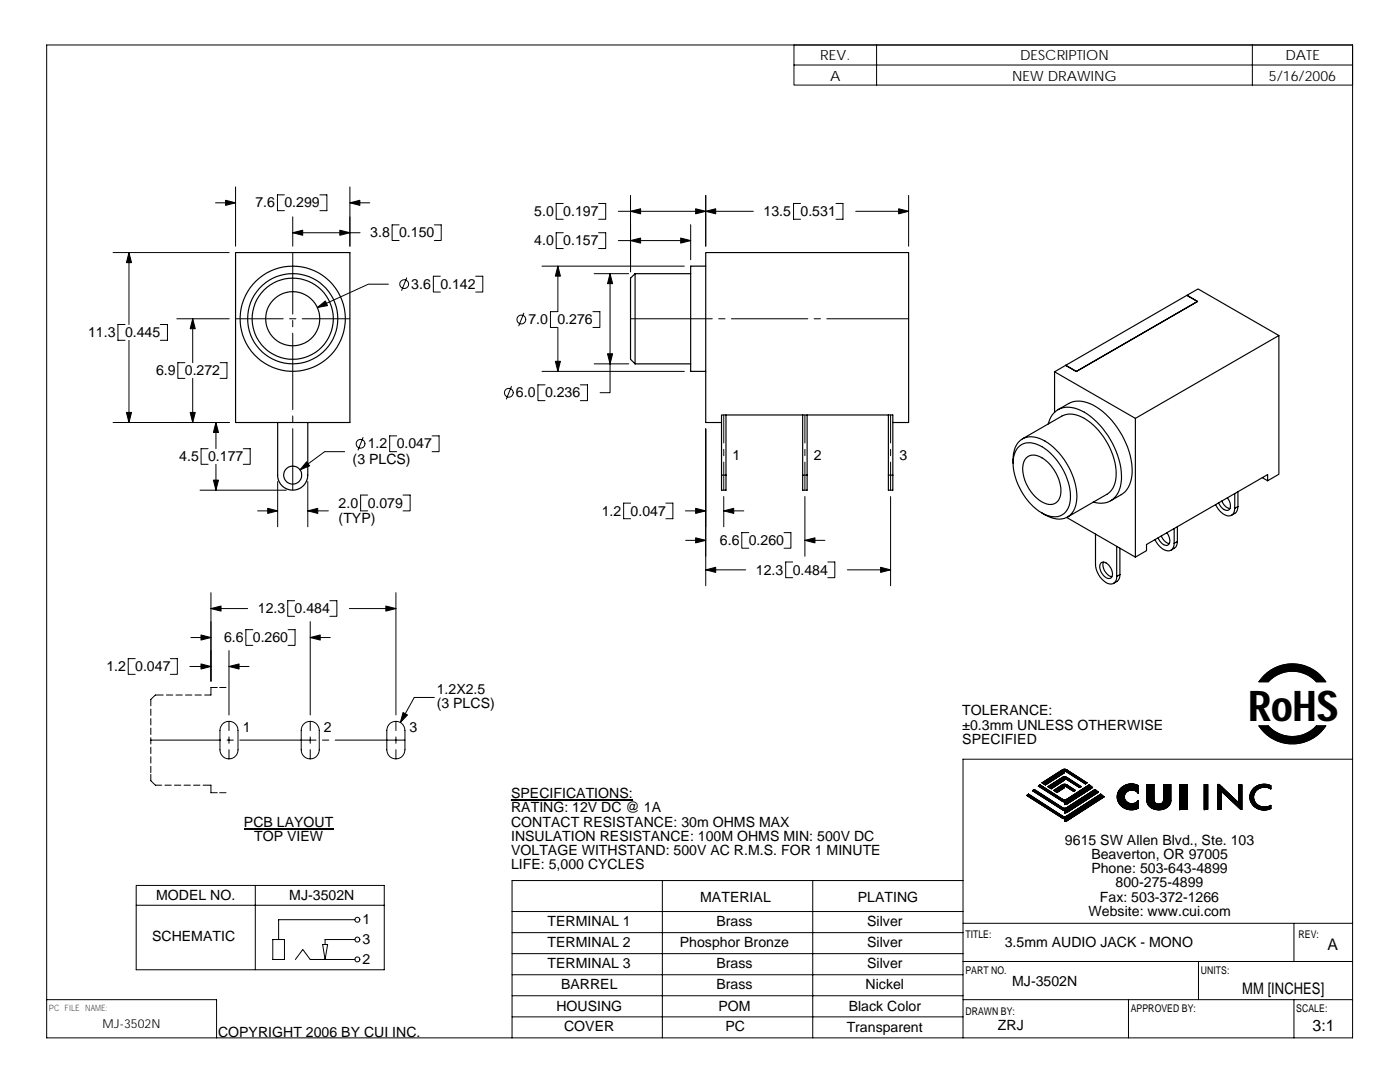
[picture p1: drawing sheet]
<svg xmlns="http://www.w3.org/2000/svg" width="279mm" height="216mm" viewBox="0 0 279 216" stroke-linecap="round" stroke-linejoin="round" font-family="sans-serif">
<g fill="none" stroke="#000" stroke-width=".2">
<path d="M9.3 9h260.6v198.1h-260.6zM158.5 9h111.4v8h-111.4zM158.5 13h111.4M174.9 9v8M249.9 9v8M47 37.3v11.8M56.8 38.9h-1.4v3.1h1.4M63.8 38.9h1.4v3.1h-1.4M69.8 37.3v11.8M125.8 39v15.2M140.8 39v10.1M181.3 39v10.1"/>
<path d="M22.6 50.4h23.1M25.7 50.4v14.3M43 40.5h4M58.4 43.3v5.8M58.4 50.4v12.3M58.4 46.4h13.5M69.8 40.5h4M77.5 56.7h-4l-10.2 4.7M79.7 44.9h-1.4v3.1h1.4M81.2 55.4l-1 2.6M86.7 44.9h1.4v3.1h-1.4M87.9 55.1h-1.4v3.2h1.4"/>
<path d="M94.9 55.1h1.5v3.2h-1.5M108.2 53.1h28.4M111.3 53.1v9.1M112.4 40.6h-1.4v3.2h1.4M112.4 46.4h-1.4v3.2h1.4M118.6 54.6h6.9M119.5 40.6h1.4v3.2h-1.4M119.5 46.4h1.4v3.2h-1.4M121.8 54.6v23.8h-2M123.4 42.2h26.9M123.4 48h14.4M137.8 44.8v7"/>
<path d="M159.8 40.6h-1.4v3.2h1.4M166.8 40.6h1.4v3.2h-1.4M170.8 42.2h10.5M25 64.7h-1.5v3.2h1.5M25.7 67.9v16.4M32 64.7h1.4v3.2h-1.4M35.3 63.6h10.4M36.9 72.4h-1.4v3.1h1.4M38.5 63.6v8.8M38.5 75.5v8.8M43.9 72.4h1.4v3.1h-1.4M47 63.6h9.5"/>
<path d="M57.8 63.6h1.3M58.4 63.9v1.3M58.4 66.5v15.2M60.3 63.6h9.5M102.1 77.1l-1.1 2.5M104.5 62.5l-1 2.5M108.2 74.1h28.4M108.8 76.8h-1.4v3.1h1.4M111.3 62.2h-1.4v3.1h1.4M111.3 65.3v8.8M115.8 76.8h1.4v3.1h-1.4M118.3 62.2h1.4v3.1h-1.4"/>
<path d="M118.6 72.6h6.9M125.8 63.6h16.4M143.4 63.6h1.3M146 63.6h15.2M162.5 63.6h1.2M165 63.6h16.3M22.6 84.3h23.1M39.9 97.8h17.2M41.5 89.5h-1.4v3.1h1.4M43.1 84.3v5.2M43.1 92.6v5.2M48.6 89.5h1.3v3.1h-1.3"/>
<path d="M55.4 96.1v9M58.4 83v1.3M58.4 85.5v12.3M61.4 96.1v9M68.8 90.1h-4l-4.9 3.6M72.5 87.3l-1 2.5M73.4 98.8h-1.4v3.1h1.4M79.2 87h-1.4v3.1h1.4M80.4 98.8h1.5v3.1h-1.5M86.2 87h1.4v3.1h-1.4M140.8 85.6v31.3M144.4 82.8v5.6"/>
<path d="M144.4 89.7v1.2M144.4 92.2v5.6M144.4 99.1v6M160.6 82.8v5.6M160.6 89.7v1.2M160.6 92.2v5.6M160.6 99.1v11.9M177.7 82.8v5.6M177.7 89.7v1.2M177.7 92.2v5.6M177.7 99.1v17.8M42.1 118.3v17.6"/>
<path d="M51.4 101.9h4M58.8 119.9h-1.4v3.1h1.4M61.4 101.9h4.1M65.8 119.9h1.4v3.1h-1.4M79 118.3v24.4M125.9 100.4h-1.4v3.1h1.4M132.9 100.4h1.4v3.1h-1.4M136.8 101.9h4M136.8 107.8h4M140.8 113.7h8M144.4 101.9h4M149.4 106.3h-1.4v3.1h1.4"/>
<path d="M156.5 106.3h1.3v3.1h-1.3M158.2 112.1h-1.4v3.2h1.4M160.6 107.8h4M165.2 112.1h1.4v3.2h-1.4M169.1 113.7h8.6M27 131.4h-1.4v3.2h1.4M32.6 138.7h-1.6l-.9 .9v1.2M33.2 138.7h1.3M34 131.4h1.4v3.2h-1.4M35.1 138.7h1.3M37 138.7h1.3M37.9 133h4.2"/>
<path d="M38.1 127.2h4M38.9 138.7h1.3M42.1 121.4h7.3M43.4 137.2h-1.3v1.5h-1.3M43.8 137.2h1.3M45.7 129.8v12.9M45.7 133h4M50.5 125.6h-1.4v3.2h1.4M57.5 125.6h1.4v3.2h-1.4M61.9 124v18.7M61.9 127.2h4M69.7 121.4h9.3"/>
<path d="M86.7 139.2h-4l-2.8 5M252.3 134.8a8 8 0 0 1 12.3 1.2h-1.9a6.6 6.6 0 0 0-9.6 0h-1.9zM30.1 154.5v1.3l.9 .9h1.3M30.1 147.7h13.9M30.1 141.5v1.2M30.1 143.4v1.3M30.1 145.3v1.3M30.1 147.2v1.3M30.1 149.1v1.3M30.1 151v1.3M30.1 152.9v1.3M32.9 156.7h1.3"/>
<path d="M34.8 156.7h1.3M36.7 156.7h1.3M38.6 156.7h1.3M40.5 156.7h1.6v1.5h1.3M43.8 158.2h1.3M44.6 144.3a1.8 1.8 0 0 1 1.9-.2 1.8 1.8 0 0 1 1 1.6v3.9a1.8 1.8 0 0 1-1.8 1.8 1.8 1.8 0 0 1-1.8-1.8v-3.9a1.95 1.95 0 0 1 .7-1.4zM45.3 147.7h1.3M45.7 143.9v1.9M45.7 147v1.3M45.7 149.6v1.8M47.8 147.7h15.3M60.8 144.3a1.8 1.8 0 0 1 1.9-.2 1.8 1.8 0 0 1 1 1.6v3.9a1.8 1.8 0 0 1-1.8 1.8 1.8 1.8 0 0 1-1.8-1.8v-3.9a1.76 1.76 0 0 1 .7-1.4z"/>
<path d="M61.9 143.9v1.9M61.9 147v1.3M61.9 149.6v1.8M64.3 147.7h1.3M66.9 147.7h13.9M77.9 144.3a1.82 1.82 0 0 1 1.9-.2 1.82 1.82 0 0 1 1 1.6v3.9a1.81 1.81 0 0 1-1.8 1.8 1.81 1.81 0 0 1-1.8-1.8v-3.9a1.95 1.95 0 0 1 .7-1.4zM79 143.9v1.9M79 147v1.3M79 149.6v1.8M102 159.6h24.3M204.9 158.7l.4-.2 6.7 4.3 .4 .2 .5-.2 6.8-4.3 .6 .5-7.3 4.7-.6 .2v-.5l-.4-.2zM206.1 157.8l.3-.3 5.9 3.8 .6-.2 5.6-3.6 .7 .6-6.2 4-.6 .1v-.5l-.4-.1z"/>
<path d="M207.2 156.8l.3-.2 4.8 3 .5-.1 4.6-2.9 .7 .5-5.1 3.3-.6 .1v-.5l-.4-.1zM208 156.2l4-2.6 .4-.1 .5 .1 4 2.6-.3 .2-4.1-2.6-.1 .4-3.8 2.4zM209.1 157l3-1.9 .3-.1 .4 .1 3 1.9-.3 .2-3-1.9-.1 .4-2.6 1.7zM210.3 157.7l2-1.2 .6 .1 1.7 1.1-.3 .2-1.8-1.1-.1 .4-1.5 .9zM223.8 157.1a3 3 0 0 1 3.3-.4v1.6a1.43 1.43 0 0 0-2.2-.3 1.43 1.43 0 0 0 .4 2.3 1.63 1.63 0 0 0 1.8-.5v1.5a2.73 2.73 0 0 1-3.1-.3 2.73 2.73 0 0 1-.8-3.1zM232.3 159.2a1.02 1.02 0 0 1-.7 1.2 1.02 1.02 0 0 1-1.2-.5M232.3 159.2v-2.6h1.4v3.2a2.48 2.48 0 0 1-4 1.4l-.5-.5-.3-.6v-3.5h1.4l.1 3.3M235.4 156.6h1.5v4.9h-1.5zM240.3 156.6h.7v4.9h-.7zM243 156.5h.3l3.9 3.7v-3.6h.6v4.9h-.2l-3.9-3.7v3.7h-.7zM250.3 157.2a3.1 3.1 0 0 1 3.3-.4v.6a2.09 2.09 0 0 0-2.8 .2 2.09 2.09 0 0 0-.1 2.8 2.38 2.38 0 0 0 2.9 .3v.6a2.69 2.69 0 0 1-3.3-.4 2.69 2.69 0 0 1-.3-3.4zM251.2 144.8h1.9a6.5 6.5 0 0 0 9.6 0h1.9a8 8 0 0 1-13.4 0z"/>
<path d="M269.9 151.5h-77.7v55.6M27.2 176.7h49.5v16.8h-49.5zM50.9 176.7v16.8M132.2 175.7v31.4M162.2 175.7v31.4M192.2 175.7h-90v31.4M9.3 199.5h33.9v7.6M27.2 180.6h49.5M54.4 187.5h2.4v4h-2.4zM58.9 191.5l1.5-2 1.5 2h8.9M64.4 188.5h1l-.5 3zM70.8 183.5h-15.2v4"/>
<path d="M70.8 187.5h-5.9v1M102.2 186.1h90M102.2 181.9h90M102.2 190.3h90M102.2 194.5h90M102.2 198.7h90M192.2 184.2h77.7M192.2 191.9h77.7M192.2 199.5h77.7M225.2 199.5v7.6M239.2 191.9v7.6M258.2 184.2v7.7"/>
<path d="M258.2 199.5v7.6M102.2 202.9h90"/>
<circle cx="80.7" cy="56.7" r=".88"/>
<circle cx="101.5" cy="78.4" r=".88"/>
<circle cx="104" cy="63.7" r=".89"/>
<circle cx="72" cy="88.6" r=".88"/>
<circle cx="71.3" cy="187.5" r=".5"/>
<circle cx="71.3" cy="183.5" r=".5"/>
<circle cx="71.3" cy="191.4" r=".5"/>
</g>
<g fill="none" stroke="#000" stroke-width=".23">
<path d="M47 50.4h22.8v33.9h-22.8zM126.7 54.6v18M126.7 54.6h11.1M126.7 54.6l-.9 .9v16.2l.9 .9M140.8 53.1h-3v21h3M126.7 72.6h11.1M212.7 72.9l-2.2 1.3M239 60.2l-2.1-1.3-24.2 14M239 60.2l-2.1-1.3 2.2-1.2 16.1 9.3M239 60.2l-24.2 13.9-2.1-1.2M55.4 84.3l.1 11.2 .4 .9 .7 .8 .8 .4 1 .2 1-.2 .8-.4 .7-.8 .4-.9 .1-11.2M144 84.3v10.5"/>
<path d="M144.9 82.8v15h-.9v-3h.9M160.2 82.8v12M161.1 82.8v15h-.9v-3h.9M177.3 82.8v12M178.2 84.3h3.1v-33.9h-40.5v33.9h3.2v-1.5h34.2v15h-.9v-3h.9M202.2 92.4a5.4 5.4 0 0 1 1.7-4.7 4.7 4.7 0 0 1 5.2 .7 14 14 0 0 1 5.8 11.3 3.6 3.6 0 0 1-4.6 3.7l-2.4-1.1M203.2 89.3a3.7 3.7 0 0 1 4.7-.2 12.2 12.2 0 0 1 5.6 11.2 3.2 3.2 0 0 1-5 2.3 12.1 12.1 0 0 1-6.2-11.4l.3-1.1zM204 87.6l7.9-4.6a4.8 4.8 0 0 1 5.1 .9 13.5 13.5 0 0 1 5.7 11.9l-.6 1.6-1 1.1-8.1 4.7M204.8 91.4a2.42 2.42 0 0 1 3.1-.1 8.1 8.1 0 0 1 3.7 7.6 2.13 2.13 0 0 1-3.2 1.5 8 8 0 0 1-4.2-7.9zM209.2 84.6a4.1 4.1 0 0 1 5.9-2.9 15.4 15.4 0 0 1 8.2 10.1 8.3 8.3 0 0 1-.7 7.3 4 4 0 0 1-4.4 1.1M210.5 82.3v-8.1l16.1 9.3M211.2 81.7l2.1-1.2a5.4 5.4 0 0 1 5.5 .7 16.2 16.2 0 0 1 7.1 13.6 4.9 4.9 0 0 1-2.1 3.9l-2.1 1.2"/>
<path d="M243.8 100a2.22 2.22 0 0 0 1.6 1.5M245 99.3a1.97 1.97 0 0 1 .2 2.4 1.7 1.7 0 0 1-2-1.3M246.4 98.5v2.9M247.1 98.1v3M251.9 95.3l1.1 .6M253 95.9l2.2-1.3v-27.6l-28.6 16.5v27.7M253 95.9v-1.2l-24.2 13.9v1.3l-2.2 1.3M212.9 103.3l13.7 7.9M218.6 106.6v6a4.2 4.2 0 0 0 3 3.9 1.26 1.26 0 0 0 1.3-1.5M219.8 112.3a1.92 1.92 0 0 1 2.2 1.7 .88 .88 0 0 1-.1 1.2 .88 .88 0 0 1-1.2 .1 2.44 2.44 0 0 1-1.1-2.9zM220.2 112.2a2.44 2.44 0 0 0 1.7 2.9M222.9 109v6"/>
<path d="M223.5 114.7l-.1 .7a1.73 1.73 0 0 1-1.2 1M223.5 109.4v5.3M223.5 114.7l-.6 .3M230.5 107.7a3.4 3.4 0 0 0 2.9 2.2 1.39 1.39 0 0 0 .9-1.5M231.8 107l.5 .9 .5 .4 .6 .2M232.9 106.3a2.02 2.02 0 0 1 .3 2.4 1.52 1.52 0 0 1-1.9-1.1l-.2-.3M234.3 105.5v2.9M235 108.1l-.1 .3a1.55 1.55 0 0 1-1.2 1.4M235 105.1v3M235 108.1l-.7 .3M242.6 100.7a3.4 3.4 0 0 0 2.8 2.2 1.34 1.34 0 0 0 1-1.5M247.1 101.1l-.2 .7a1.6 1.6 0 0 1-1.1 1"/>
<path d="M247.1 101.1l-.7 .3"/>
<circle cx="58.4" cy="63.6" r="8.1"/>
<circle cx="58.4" cy="63.6" r="9"/>
<circle cx="58.4" cy="63.6" r="10.5"/>
<circle cx="58.4" cy="63.6" r="5.4"/>
<circle cx="58.4" cy="94.8" r="1.8"/>
</g>
<g fill="#000" stroke="#000" stroke-width=".2">
<path d="M25.7 50.4l.5 2h-1z" fill-rule="evenodd"/>
<path d="M45 40l2 .5-2 .5z" fill-rule="evenodd"/>
<path d="M58.4 46.4l2-.5v1z" fill-rule="evenodd"/>
<path d="M67.8 45.9l2 .5-2 .5z" fill-rule="evenodd"/>
<path d="M69.8 40.5l2-.5v1z" fill-rule="evenodd"/>
<path d="M111.3 53.1l.5 2h-1z" fill-rule="evenodd"/>
<path d="M121.8 54.6l.5 2h-1.1z" fill-rule="evenodd"/>
<path d="M125.8 42.2l2-.5v1z" fill-rule="evenodd"/>
<path d="M125.8 48l2-.5v1z" fill-rule="evenodd"/>
<path d="M135.8 47.5l2 .5-2 .5z" fill-rule="evenodd"/>
<path d="M138.8 41.7l2 .5-2 .5z" fill-rule="evenodd"/>
<path d="M140.8 42.2l2-.5v1z" fill-rule="evenodd"/>
<path d="M179.3 41.7l2 .5-2 .5z" fill-rule="evenodd"/>
<path d="M38.5 63.6l.5 2h-1z" fill-rule="evenodd"/>
<path d="M63.3 61.4l1.6-1.4 .5 1z" fill-rule="evenodd"/>
<path d="M110.8 72.1h1l-.5 2z" fill-rule="evenodd"/>
<path d="M121.2 70.6h1.1l-.5 2z" fill-rule="evenodd"/>
<path d="M25.2 82.3h1l-.5 2z" fill-rule="evenodd"/>
<path d="M38 82.3h1l-.5 2z" fill-rule="evenodd"/>
<path d="M42.6 95.8h1l-.5 2z" fill-rule="evenodd"/>
<path d="M43.1 84.3l.5 2h-1z" fill-rule="evenodd"/>
<path d="M61.2 92.1l.6 .9-1.9 .7z" fill-rule="evenodd"/>
<path d="M53.4 101.4l2 .5-2 .5z" fill-rule="evenodd"/>
<path d="M61.4 101.9l2-.5v1z" fill-rule="evenodd"/>
<path d="M138.8 107.3l2 .5-2 .5z" fill-rule="evenodd"/>
<path d="M138.8 101.4l2 .5-2 .5z" fill-rule="evenodd"/>
<path d="M140.8 113.7l2-.5v1z" fill-rule="evenodd"/>
<path d="M144.4 101.9l2-.5v1z" fill-rule="evenodd"/>
<path d="M160.6 107.8l2-.5v1z" fill-rule="evenodd"/>
<path d="M175.7 113.2l2 .5-2 .5z" fill-rule="evenodd"/>
<path d="M40.1 132.5l2 .5-2 .5z" fill-rule="evenodd"/>
<path d="M40.1 126.7l2 .5-2 .5z" fill-rule="evenodd"/>
<path d="M42.1 121.4l2-.5v1z" fill-rule="evenodd"/>
<path d="M45.7 133l2-.5v1z" fill-rule="evenodd"/>
<path d="M61.9 127.2l2-.5v1z" fill-rule="evenodd"/>
<path d="M77 120.9l2 .5-2 .5z" fill-rule="evenodd"/>
<path d="M252.3 134.7a8 8 0 0 1 12.3 1.3h-1.9a6.5 6.5 0 0 0-4.3-2.1 6.5 6.5 0 0 0-4.3 1.3l-1 .8h-1.9z" fill-rule="evenodd"/>
<path d="M80.4 142.2l.9 .5-1.4 1.5z" fill-rule="evenodd"/>
<path d="M210.3 157.7l2-1.2 .6 .1 1.7 1.1-.3 .2-1.7-1.1h-.2v.4l-1.5 .9z" fill-rule="evenodd"/>
<path d="M209.1 157l3.3-2 .4 .1 3 1.9-.3 .2-2.9-1.9h-.2v.4l-2.6 1.7z" fill-rule="evenodd"/>
<path d="M208 156.2l4.4-2.7h.4l4.1 2.7-.3 .2-4.1-2.6-.1 .4-3.8 2.4z" fill-rule="evenodd"/>
<path d="M223.6 157.3l1-.6a3 3 0 0 1 2.5 0v1.6l-.8-.6a1.58 1.58 0 0 0-1.9 1.1v.4a1.57 1.57 0 0 0 1.2 1.1 1.57 1.57 0 0 0 1.5-.5v1.5l-.6 .2a2.83 2.83 0 0 1-2-.2 2.44 2.44 0 0 1-.9-4z" fill-rule="evenodd"/>
<path d="M228.9 156.6h1.4l.1 3.3 .2 .4 .5 .2 .7-.2 .4-.4 .1-3.3h1.4v3.4a2.09 2.09 0 0 1-1.9 1.5l-.8 .1-.9-.2-.6-.4-.4-.5-.2-.6z" fill-rule="evenodd"/>
<path d="M235.4 156.6v4.9h1.5v-4.9z" fill-rule="evenodd"/>
<path d="M240.3 156.6v4.9h.7v-4.9z" fill-rule="evenodd"/>
<path d="M251.2 144.8h1.9a6.5 6.5 0 0 0 9.6 0h1.9a8 8 0 0 1-6.2 3.6 8 8 0 0 1-3.6-.6l-2-1.2z" fill-rule="evenodd"/>
<path d="M250 157.5a2.93 2.93 0 0 1 2-1l1.5 .2 .1 .7a2.36 2.36 0 0 0-2.5 0 2.04 2.04 0 0 0-.5 2.8 2.04 2.04 0 0 0 2.6 .7l.4-.2v.6l-.6 .3h-1a2.84 2.84 0 0 1-2.5-1.9 2.43 2.43 0 0 1 .5-2.2z" fill-rule="evenodd"/>
<path d="M207.2 156.8l.3-.2 4.8 3 .6-.1 4.5-2.9 .7 .5-5.1 3.3-.6 .1v-.5l-.4-.1z" fill-rule="evenodd"/>
<path d="M204.9 158.7l.4-.2 6.7 4.4 .4 .1 .5-.2 6.8-4.3 .6 .5-7.3 4.7-.6 .2v-.5l-.4-.2z" fill-rule="evenodd"/>
<path d="M206.1 157.8l.3-.3 5.9 3.8 .6-.1 5.6-3.7 .7 .6-6.2 4-.6 .1v-.5l-.4-.1z" fill-rule="evenodd"/>
<path d="M243 156.5h.3l3.9 3.7v-3.6h.6v4.9h-.2l-3.9-3.7v3.7h-.7z" fill-rule="evenodd"/>
</g>
<path d="M102 159.7h24.3M48.7 165.4h17.8" fill="none" stroke="#000" stroke-width=".21"/>
<text font-size="8.5" x="249.2" y="143.9">RoHS</text>
<g font-size="3.2">
<text x="264.9" y="189.6">A</text>
<text x="247.9" y="198.2">MM [INCHES]</text>
<text x="261.9" y="205.7">3:1</text>
</g>
<g font-size="2.8">
<text x="163.7" y="12.1">REV.</text>
<text x="165.7" y="16.1">A</text>
<text x="202" y="16.1">NEW DRAWING</text>
<text x="203.6" y="12.1">DESCRIPTION</text>
<text x="253.2" y="16.1">5/16/2006</text>
<text x="256.5" y="12.1">DATE</text>
<text x="51" y="41.4">7.6</text>
<text x="56.8" y="41.4">0.299</text>
<text x="73.9" y="47.3">3.8 0.150</text>
<text x="106.6" y="43.1">5.0</text>
<text x="112.4" y="43.1">0.197</text>
<text x="152.4" y="43.1">13.5</text>
<text x="159.8" y="43.1">0.531</text>
<text x="106.6" y="49">4.0</text>
<text x="112.4" y="49">0.157</text>
<text x="82.1" y="57.6">3.6 0.142</text>
<text x="105.5" y="64.7">7.0</text>
<text x="111.3" y="64.7">0.276</text>
<text x="17.6" y="67.3">11.3</text>
<text x="25" y="67.3">0.445</text>
<text x="31.1" y="74.9">6.9 0.272</text>
<text x="103" y="79.3">6.0 0.236</text>
<text x="73.4" y="89.5">1.2</text>
<text x="79.2" y="89.5">0.047</text>
<text x="35.8" y="92">4.5 0.177</text>
<text x="70.4" y="92.6">(3 PLCS)</text>
<text x="146.2" y="91.9">1</text>
<text x="162.4" y="91.9">2</text>
<text x="179.5" y="91.9">3</text>
<text x="67.6" y="101.3">2.0 0.079</text>
<text x="67.6" y="104.5">(TYP)</text>
<text x="120.1" y="102.9">1.2</text>
<text x="125.9" y="102.9">0.047</text>
<text x="143.7" y="108.8">6.6 0.260</text>
<text x="150.9" y="114.6">12.3 0.484</text>
<text x="51.5" y="122.3">12.3 0.484</text>
<text x="44.7" y="128.1">6.6 0.260</text>
<text x="21.2" y="133.9">1.2 0.047</text>
<text x="87.2" y="138.5">1.2X2.5</text>
<text x="87.2" y="141.4">(3 PLCS)</text>
<text x="192" y="142.7">TOLERANCE:</text>
<text x="48.5" y="146">1</text>
<text x="64.6" y="146">2</text>
<text x="81.7" y="146">3</text>
<text x="192" y="148.4">SPECIFIED</text>
<text x="192" y="145.6">±0.3mm UNLESS OTHERWISE</text>
<text x="102" y="159.3">SPECIFICATIONS:</text>
<text x="48.7" y="165">PCB LAYOUT</text>
<text x="50.7" y="167.8">TOP VIEW</text>
<text x="102" y="167.8">INSULATION RESISTANCE: 100M OHMS MIN: 500V DC</text>
<text x="102" y="165">CONTACT RESISTANCE: 30m OHMS MAX</text>
<text x="102" y="162.1">RATING: 12V DC @ 1A</text>
<text x="102" y="173.4">LIFE: 5,000 CYCLES</text>
<text x="102" y="170.6">VOLTAGE WITHSTAND: 500V AC R.M.S. FOR 1 MINUTE</text>
<text x="212.5" y="168.6">9615 SW Allen Blvd., Ste. 103</text>
<text x="217.8" y="171.4">Beaverton, OR 97005</text>
<text x="31.2" y="179.6">MODEL NO.</text>
<text x="57.7" y="179.7">MJ-3502N</text>
<text x="139.7" y="179.9">MATERIAL</text>
<text x="171.2" y="179.9">PLATING</text>
<text x="217.8" y="174.2">Phone: 503-643-4899</text>
<text x="219.5" y="179.9">Fax: 503-372-1266</text>
<text x="222.7" y="177.1">800-275-4899</text>
<text x="72.3" y="184.3">1</text>
<text x="109.3" y="184.8">TERMINAL 1</text>
<text x="143" y="184.8">Brass</text>
<text x="173.1" y="184.8">Silver</text>
<text x="217.3" y="182.7">Website: www.cui.com</text>
<text x="30.4" y="187.7">SCHEMATIC</text>
<text x="72.3" y="188.3">3</text>
<text x="109.3" y="189">TERMINAL 2</text>
<text x="135.7" y="189">Phosphor Bronze</text>
<text x="173.1" y="189">Silver</text>
<text x="200.5" y="188.9">3.5mm AUDIO JACK - MONO</text>
<text x="72.3" y="192.3">2</text>
<text x="109.3" y="193.1">TERMINAL 3</text>
<text x="112" y="197.4">BARREL</text>
<text x="143" y="193.2">Brass</text>
<text x="143" y="197.4">Brass</text>
<text x="172.7" y="197.4">Nickel</text>
<text x="173.1" y="193.2">Silver</text>
<text x="202" y="196.8">MJ-3502N</text>
<text x="111" y="201.7">HOUSING</text>
<text x="143.4" y="201.6">POM</text>
<text x="169.4" y="201.6">Black Color</text>
<text x="43.5" y="206.9">COPYRIGHT 2006 BY CUI INC.</text>
<text x="112.6" y="205.8">COVER</text>
<text x="144.8" y="205.7">PC</text>
<text x="169" y="205.8">Transparent</text>
<text x="199.2" y="205.5">ZRJ</text>
</g>
<text font-size="2.5" x="20.5" y="205.1">MJ-3502N</text>
<g font-size="2.1">
<text x="192.7" y="187.2">TITLE:</text>
<text x="259.2" y="187.2">REV:</text>
<text x="192.7" y="194.4">PART NO.</text>
<text x="239.6" y="194.4">UNITS:</text>
<text x="192.7" y="202.6">DRAWN BY:</text>
<text x="225.7" y="202">APPROVED BY:</text>
<text x="258.7" y="202">SCALE:</text>
</g>
<text font-size="1.7" x="9.8" y="201.6">PC FILE NAME:</text>
</svg>
